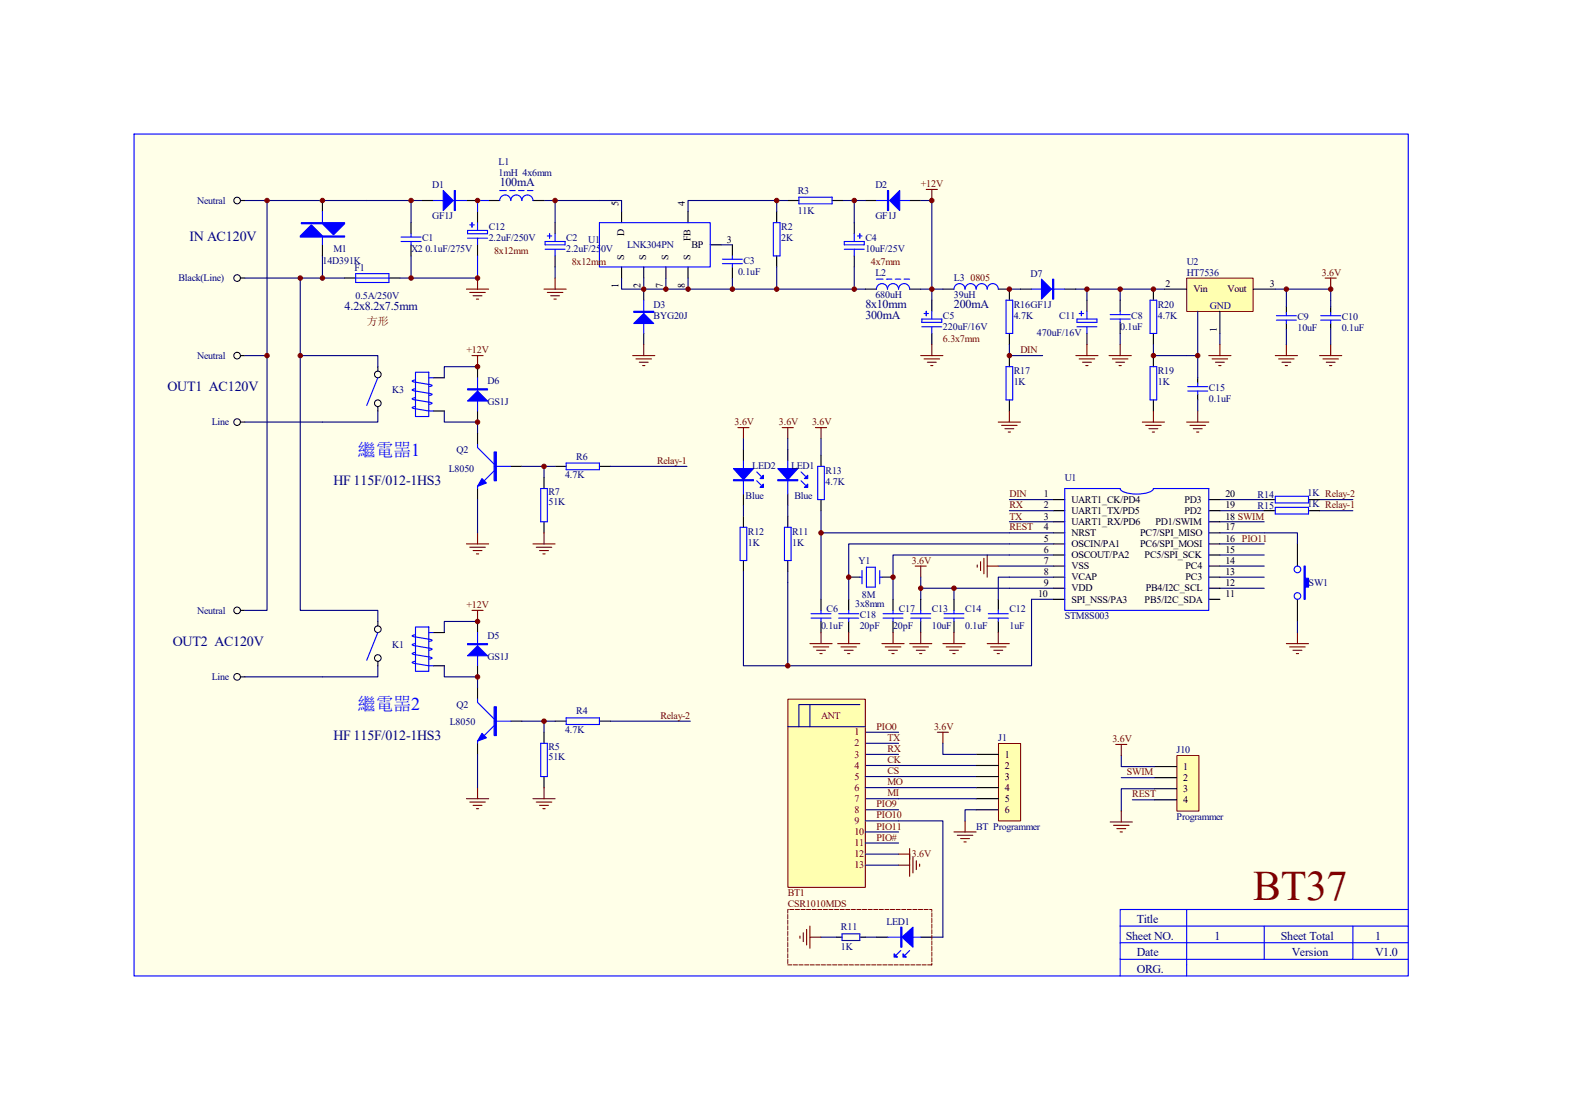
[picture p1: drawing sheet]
<svg xmlns="http://www.w3.org/2000/svg" width="297mm" height="210mm" viewBox="0 0 297 210" stroke-linecap="round" stroke-linejoin="round" font-family="sans-serif">
<path d="M25.4 25.4h241v159.3h-241z" fill="#ffffe8"/>
<g fill="none" stroke="#00f" stroke-width=".21">
<path d="M25.4 25.4h241v159.3h-241zM82 37.9h6.2M151.1 37.3h6.3v1.3h-6.3zM165.8 37.9h6.3M61 40v2.3M61 44.6v1.7M67.3 51.8h6.3v1.6h-6.3zM67.3 52.6h6.3M75.9 45.7h3.8M75.9 44.9h3.8M77.8 44.2v.7M77.8 45.7v.6"/>
<path d="M103.1 45.7h3.8v.6h-3.8zM103.1 47.2h3.8M103.5 44.6h.9M104 44.2v.9M105 44.2v1.5M105 47.2v1.2M121.8 56.8v6.3M136.7 49.9h3.7M136.7 49h3.7M138.5 48.4v.6M138.5 49.9v.6M146.3 42.1h1.3v6.3h-1.3z"/>
<path d="M159.7 45.7h3.8v.6h-3.8zM159.7 47.2h3.8M161.6 44.2v1.5M161.6 47.2v1.2M162.2 44.6h.9M162.7 44.2v.9M165.8 54.7a1.05 1.05 0 0 1 1-1 1.05 1.05 0 0 1 1.1 1 1.05 1.05 0 0 1 1-1 1.05 1.05 0 0 1 1.1 1 1.05 1.05 0 0 1 1-1 1.05 1.05 0 0 1 1.1 1M165.8 52.8h1.3M167.7 52.8h1M169.4 52.8h1M171 52.8h1.1M174.8 59.3h.8"/>
<path d="M175.2 58.9v.8M176.3 58.9v1.5M180.5 54.7a1.05 1.05 0 0 1 1-1 1.05 1.05 0 0 1 1.1 1 1.05 1.05 0 0 1 1-1 1.05 1.05 0 0 1 1.1 1 1.05 1.05 0 0 1 1-1 1.05 1.05 0 0 1 1.1 1 1.05 1.05 0 0 1 1-1 1.05 1.05 0 0 1 1.1 1M210 59.5h3.8M211.9 58.9v.6M174.4 60.4h3.8v.6h-3.8zM174.4 61.8h3.8M176.3 61.8v1.3M210 60.4h3.8M211.9 60.4v.6M211.9 178.4h54.5M211.9 175.2h54.5"/>
<path d="M224.5 172.1v12.6M239.2 175.2v6.3M255.9 175.2v6.3M266.4 172.1h-54.5v12.6M211.9 181.5h54.5"/>
</g>
<g fill="none" stroke="#000" stroke-width=".19">
<circle cx="44.9" cy="37.9" r=".63"/>
<circle cx="44.9" cy="52.6" r=".63"/>
</g>
<g fill="none" stroke="#000" stroke-width=".21">
<path d="M45.5 37.9h.8M61 37.9v2.1M79.9 37.9h2.1M88.2 37.9h2.1M149 37.9h2.1M157.4 37.9h2.1M163.7 37.9h2.1M172.1 37.9h2.1M45.5 52.6h.8M61 46.3v2.1M65.2 52.6h2.1M73.6 52.6h2.1"/>
<path d="M77.8 42.1v2.1M77.8 46.3v2.1M105 42.1v2.1M105 48.4v2.1M121.8 54.7v2.1M138.5 46.3v2.1M138.5 50.5v2.1M146.9 40v2.1M146.9 48.4v2.1M161.6 42.1v2.1M161.6 48.4v2.1M163.7 54.7h2.1"/>
<path d="M172.1 54.7h2.1M176.3 56.8v2.1M178.4 54.7h2.1M188.9 54.7h2.1M211.9 56.8v2.1M121.8 63.1v2.1M176.3 63.1v2.1M211.9 61v2.1"/>
</g>
<g fill="#00f" stroke="#00f" stroke-width=".21">
<path d="M83.8 36.1l1.9 1.8-1.9 1.9z"/>
<path d="M119.9 61.2l1.9-1.9 1.9 1.9z"/>
<path d="M168.3 37.9l1.9-1.8v3.7z"/>
<path d="M57 42.1h8.2v.2l-2.1 2.1-2.1-2.1h-4z" fill-rule="evenodd"/>
<path d="M58.9 42.5l2.1 2.1h4.2v.3h-8.4v-.3z" fill-rule="evenodd"/>
<path d="M85.9 36.1h.2v3.7h-.2z" fill-rule="evenodd"/>
<path d="M119.9 58.9h3.8v.2h-3.8z" fill-rule="evenodd"/>
<path d="M167.9 36.1h.2v3.7h-.2z" fill-rule="evenodd"/>
</g>
<path d="M224.5 52.7h12.6v6.2h-12.6z" fill="#ffffb0"/>
<path d="M224.5 52.6h12.6v6.3h-12.6z" fill="none" stroke="#800000" stroke-width=".19"/>
<g fill="none" stroke="#000" stroke-width=".21">
<path d="M92.4 37.9h2.1M100.8 37.9h2.1M90.3 40v2.1M90.3 46.3v2.1M117.6 40v2.1M117.6 50.5v2.1M121.8 50.5v2.1M126 50.5v2.1M130.2 40v2.1M130.2 50.5v2.1M134.4 46.3h2.1M220.3 54.7h4.2"/>
<path d="M230.8 58.9v4.2M237.1 54.7h4.2M251.7 58.1v1M251.7 61.2v1.1M155.3 113.4v2.1M155.3 117.6v2.1M180.5 113.4v2.1M180.5 117.6v2.1M188.9 113.4v2.1M188.9 117.6v2.1"/>
</g>
<g fill="none" stroke="#800000" stroke-width=".21">
<path d="M175.2 35.8h2.1M176.3 35.8v2.1M88.2 54.7h4.2M88.9 55.3h2.9M89.5 56h1.7M90.1 56.6h.5M90.3 52.6v2.1M102.9 54.7h4.2M103.5 55.3h3M104.2 56h1.7M104.8 56.6h.4M105 52.6v2.1"/>
<path d="M250.7 52.6h2.1M251.7 52.6v2.1M119.7 67.3h4.2M120.3 67.9h2.9M120.9 68.5h1.7M121.6 69.2h.4M121.8 65.2v2.1M174.2 67.3h4.2M174.8 67.9h2.9M175.4 68.5h1.7M176.1 69.2h.4M176.3 65.2v2.1"/>
<path d="M203.5 67.3h4.2M204.2 67.9h2.9M204.8 68.5h1.7M205.4 69.2h.4M205.6 65.2v2.1M228.7 67.3h4.2M229.3 67.9h2.9M229.9 68.5h1.7M230.6 69.2h.4M230.8 65.2v2.1M241.3 67.3h4.1M241.9 67.9h2.9"/>
<path d="M242.5 68.5h1.7M243.1 69.2h.5M243.4 65.2v2.1M249.6 67.3h4.2M250.3 67.9h2.9M250.9 68.5h1.7M251.5 69.2h.4M251.7 65.2v2.1M154.3 80.9h2.1M155.3 80.9v2.1M155.3 119.7v2.1M173.1 107.1h2.1"/>
<path d="M174.2 107.1v2.1M180.5 119.7v2.1M184.9 106.9v.4M185.5 106.3v1.6M186.1 105.6v3M186.8 107.1h2.1M186.8 105v4.2M188.9 119.7v2.1M153.2 121.8h4.2M153.8 122.4h3M154.5 123h1.7M155.1 123.7h.4"/>
<path d="M178.4 121.8h4.2M179 122.4h2.9M179.6 123h1.7M180.3 123.7h.4M186.8 121.8h4.2M187.4 122.4h2.9M188 123h1.7M188.6 123.7h.5"/>
</g>
<g fill="none" stroke="#000080" stroke-width=".21">
<path d="M46.3 37.9h33.6M77.8 37.9v4.2M102.9 37.9h14.7v2.1M105 37.9v4.2M146.9 37.9v2.1M149 37.9h-18.8v2.1M159.5 37.9h4.2M161.6 37.9v4.2M174.2 37.9h2.1v18.9M46.3 52.6h18.9M61 48.4v4.2M75.7 52.6h14.6"/>
<path d="M77.8 48.4v4.2M105 50.5v2.1M117.6 52.6v2.1h12.6v-2.1M121.8 52.6v2.1M126 52.6v2.1M136.5 46.3h2M138.5 52.6v2.1h-8.3M146.9 50.5v4.2h-8.4M146.9 54.7h16.8M161.6 50.5v4.2M174.2 54.7h4.2M241.3 54.7h10.4v3.4"/>
<path d="M230.8 63.1v2.1M251.7 62.3v2.9M191 94.5h8.3M191 96.6h8.3M230.8 96.6h8.4M230.8 98.7h8.4M155.3 100.8h44M174.2 109.2v4.2M188.9 107.1h10.4M191 102.9h8.3M191 105h8.3M195.1 113.4h4.2"/>
<path d="M199.3 109.2h-10.4v4.2M199.3 111.3h-18.8v2.1M230.8 100.8h8.4M230.8 102.9h8.4M230.8 105h8.4M230.8 107.1h8.4M230.8 109.2h8.4M230.8 111.3h8.4"/>
</g>
<g fill="none" stroke="#00f" stroke-width=".21">
<path d="M92.4 37.9h-2.1v2.1M94.5 37.9a1.05 1.05 0 0 1 1.1-1 1.05 1.05 0 0 1 1 1 1.05 1.05 0 0 1 1.1-1 1.05 1.05 0 0 1 1 1 1.05 1.05 0 0 1 1.1-1 1.05 1.05 0 0 1 1 1M94.5 36.1h1.3M96.4 36.1h1.1M98.1 36.1h1M99.8 36.1h1M88.5 43.6h3.7v.6h-3.7zM88.5 45.1h3.7M88.9 42.5h.8M89.3 42.1v.9M90.3 42.1v1.5M90.3 45.1v1.2"/>
<path d="M90.3 48.4v4.2M113.4 42.1h21v8.4h-21zM249.9 59.7h3.7M251.7 59.1v.6M249.9 60.6h3.7M251.7 60.6v.6M153.4 117h3.8M153.4 116.1h3.8M155.3 115.5v.6M155.3 117v.6M178.6 117h3.8M178.6 116.1h3.8"/>
<path d="M180.5 115.5v.6M180.5 117v.6M187 117h3.7M187 116.1h3.7M188.9 115.5v.6M188.9 117v.6"/>
</g>
<g fill="#800000" stroke="#800000" stroke-width=".19">
<circle cx="105" cy="37.9" r=".42"/>
<circle cx="121.8" cy="54.7" r=".42"/>
<circle cx="146.9" cy="37.9" r=".42"/>
<circle cx="130.2" cy="54.7" r=".42"/>
<circle cx="126" cy="54.7" r=".42"/>
<circle cx="138.6" cy="54.7" r=".42"/>
<circle cx="146.9" cy="54.7" r=".42"/>
<circle cx="161.6" cy="37.9" r=".42"/>
<circle cx="161.6" cy="54.7" r=".42"/>
<circle cx="176.3" cy="54.7" r=".42"/>
<circle cx="77.8" cy="37.9" r=".42"/>
<circle cx="90.3" cy="37.9" r=".42"/>
<circle cx="61" cy="37.9" r=".42"/>
<circle cx="77.8" cy="52.6" r=".42"/>
</g>
<path d="M222.7 143h4.1v10.5h-4.1z" fill="#ffffb0"/>
<path d="M222.6 143h4.2v10.5h-4.2z" fill="none" stroke="#800000" stroke-width=".19"/>
<g fill="none" stroke="#000" stroke-width=".21">
<path d="M191 54.7v2.1M193 54.7h2.1M201.4 54.7h2.1M205.6 56.8v2.1M243.4 58.1v1M45.5 79.9h.8M45.5 67.3h.8M71.5 69.4v.8M71.5 76.9v.9M82 71.5h2.1M82 77.8h2.1M90.3 69.4v2.1"/>
<path d="M90.3 77.8v2.1M191 63.1v2.1M191 67.3v2.1M191 75.7v2.1M205.6 63.1v2.1M243.4 61.2v1.1M90.3 82v2.1M90.3 92.4v2.1M96.6 88.2h2.1M102.9 90.3v2.1M102.9 98.7v2.1M105 88.2h2.1"/>
<path d="M113.4 88.2h2.1M140.6 85.1v2.1M140.6 93.5v2.1M140.6 97.7v2.1M149 85.1v2.1M149 93.5v2.1M149 97.7v2.1M155.3 86.1v2.1M155.3 94.5v2.1M199.3 94.5h2.1M199.3 96.6h2.1M199.3 98.7h2.1"/>
<path d="M228.7 94.5h2.1M228.7 96.6h2.1M228.7 98.7h2.1M239.2 94.5h2.1M239.2 96.6h2.1M247.5 94.5h2.1M247.5 96.6h2.1M140.6 106.1v2.1M149 106.1v2.1M174.2 113.4v2.1M174.2 117.6v2.1M199.3 100.8h2.1"/>
<path d="M199.3 102.9h2.1M199.3 105h2.1M199.3 107.1h2.1M199.3 109.2h2.1M199.3 111.3h2.1M199.3 113.4h2.1M228.7 100.8h2.1M228.7 102.9h2.1M228.7 105h2.1M228.7 107.1h2.1M228.7 109.2h2.1M228.7 111.3h2.1"/>
<path d="M228.7 113.4h2.1M245.4 102.9v4.2M245.4 113.4v4.2M218.4 145h4.2M218.4 147.1h4.2M218.4 149.2h4.2M218.4 151.3h4.2"/>
</g>
<g fill="none" stroke="#000080" stroke-width=".21">
<path d="M50.5 37.9v29.4h-4.2M56.8 52.6v14.7h14.7v2.1M191 54.7h2M203.5 54.7h16.8M205.6 54.7v2.1M211.9 54.7v2.1M243.4 54.7v3.4M71.5 77.8v2.1h-25.2M84.1 77.8v2.1h6.2v2.1M90.3 69.4h-6.2v2.1M191 65.2v2.1h6.2M211.9 63.1v2.1"/>
<path d="M243.4 62.3v2.9M90.3 94.5v6.3M98.7 88.2h6.3M102.9 88.2v2.1M115.5 88.2h14.5M140.6 83v2.1M140.6 95.6v2.1M149 83v2.1M149 95.6v2.1M191 98.7h8.3M230.8 94.5h8.4M249.6 94.5h6.3"/>
<path d="M249.6 96.6h6.3M140.6 108.2v2M149 108.2v2M174.2 111.3h6.3M239.2 100.8h6.2v2.1M163.7 138.5h6.3M163.7 151.1h6.3M163.7 153.2h6.3M163.7 140.6h6.3M163.7 142.7h6.3M163.7 144.8h6.3M212.1 142.9v2.1h6.3"/>
<path d="M212.1 147.1h6.3M214.2 151.3h4.2M218.4 149.2h-6.3v4.2"/>
</g>
<g fill="none" stroke="#800000" stroke-width=".21">
<path d="M89.3 67.3h2.1M90.3 67.3v2.1M188.9 79.9h4.1M191 77.8v2.1M209.8 67.3h4.2M210.4 67.9h3M211.1 68.5h1.6M211.7 69.2h.4M211.9 65.2v2.1M139.6 80.9h2.1M140.6 80.9v2.1M148 80.9h2.1"/>
<path d="M149 80.9v2.1M189.5 80.5h2.9M190.1 81.1h1.7M190.7 81.7h.5M88.2 102.9h4.2M88.9 103.5h2.9M89.5 104.2h1.7M90.1 104.8h.5M90.3 100.8v2.1M100.8 102.9h4.2M101.4 103.5h3M102.1 104.2h1.7"/>
<path d="M102.7 104.8h.4M102.9 100.8v2.1M174.2 119.7v2.1M245.4 119.7v2.1M172.1 121.8h4.2M172.7 122.4h2.9M173.3 123h1.7M174 123.7h.4M243.4 121.8h4.1M244 122.4h2.9M244.6 123h1.7M245.2 123.7h.5"/>
<path d="M210 155.5h4.2M210.7 156.1h2.9M211.1 140.9h2.1M211.3 156.8h1.7M211.9 157.4h.4M212.1 140.9v2M212.1 153.4v2.1M170 163.7h2.1M172.1 161.6v4.2M172.7 162.2v3M173.3 162.9v1.6M174 163.5v.4"/>
</g>
<g fill="none" stroke="#00f" stroke-width=".21">
<path d="M190.3 56.8h1.3v6.3h-1.3zM195.1 54.7h6.3M204.2 59.3h.8M204.6 58.9v.8M205.6 58.9v1.5M241.5 59.7h3.7M243.4 59.1v.6M71.5 71.5l-2.1 5.2M78.5 71.9l-.5 .2 .5 .2M78.5 73.6l-.5 .2 .5 .2M78.5 75.2l-.5 .3 .5 .2M78.5 76.9l-.5 .2 .5 .2"/>
<path d="M78.6 70.4h2.5v8.4h-2.5zM78.6 72.3l2.5 .4M78.6 74l2.5 .4M78.6 75.7l2.5 .4M78.6 77.3l2.5 .5h.9M81.1 71.5h.9M81.2 72.7l.5 .2-.5 .2M81.2 74.4l.5 .2-.5 .2M81.2 76.1l.5 .2-.5 .2M90.3 71.5v6.3M190.3 69.4h1.3v6.3h-1.3zM203.7 60.4h3.8v.6h-3.8z"/>
<path d="M203.7 61.8h3.8M205.6 61.8v1.3M241.5 60.6h3.7M243.4 60.6v.6M90.3 84.1v.6l3.2 3.1M90.3 92v.4M93.5 89.1l-1.9 1.9M93.5 88.2h3.1M102.3 92.4h1.2v6.3h-1.2zM107.1 87.6h6.3v1.3h-6.3zM140 99.8h1.3v6.3h-1.3zM140.6 87.2v6.3"/>
<path d="M143.2 91l.8 .8M143.2 89.3l.8 .8M148.4 99.8h1.3v6.3h-1.3zM149 87.2v6.3M151.5 91l.9 .8M151.5 89.3l.9 .8M154.7 88.2h1.2v6.3h-1.2zM201.4 92.4h10.5a1.68 1.68 0 0 0 1.6 .9 6.5 6.5 0 0 0 4.6-.6l.1-.3h10.5v23.1h-27.3zM241.3 93.9h6.2v1.3h-6.2zM241.3 96h6.2v1.3h-6.2zM172.3 117h3.8M172.3 116.1h3.8"/>
<path d="M174.2 115.5v.6M174.2 117v.6"/>
<circle cx="245.4" cy="112.8" r=".63"/>
<circle cx="245.4" cy="107.7" r=".63"/>
</g>
<g fill="#00f" stroke="#00f" stroke-width=".21">
<path d="M88.5 75.9l1.8-1.9 1.9 1.9z"/>
<path d="M91.2 90.5l.8 .9-1.7 .6z"/>
<path d="M147.1 88.7h3.8l-1.9 2.1z"/>
<path d="M152.8 91.6v.6h-.6z"/>
<path d="M152.8 89.9v.6h-.6z"/>
<path d="M138.8 88.7h3.7l-1.9 2.1z"/>
<path d="M144.4 91.6v.6h-.6z"/>
<path d="M144.4 89.9v.6h-.6z"/>
<path d="M197 52.8l1.9 1.9-1.9 1.9z"/>
<path d="M88.5 73.6h3.7v.2h-3.7z" fill-rule="evenodd"/>
<path d="M93.5 85.5h.4v5.5h-.4z" fill-rule="evenodd"/>
<path d="M246.7 107.1h.2v2.3h.6v1.7h-.6v2.3h-.2z" fill-rule="evenodd"/>
<path d="M147.1 90.8h3.8v.2h-3.8z" fill-rule="evenodd"/>
<path d="M138.8 90.8h3.7v.2h-3.7z" fill-rule="evenodd"/>
<path d="M199.1 52.8h.2v3.8h-.2z" fill-rule="evenodd"/>
</g>
<g fill="none" stroke="#000" stroke-width=".19">
<circle cx="44.9" cy="67.3" r=".63"/>
<circle cx="44.9" cy="79.9" r=".63"/>
<circle cx="71.5" cy="70.8" r=".63"/>
<circle cx="71.5" cy="76.3" r=".63"/>
</g>
<g fill="#800000" stroke="#800000" stroke-width=".19">
<circle cx="90.3" cy="79.9" r=".42"/>
<circle cx="102.9" cy="88.2" r=".42"/>
<circle cx="61" cy="52.6" r=".42"/>
<circle cx="56.8" cy="52.6" r=".42"/>
<circle cx="50.5" cy="37.9" r=".42"/>
<circle cx="191" cy="54.7" r=".42"/>
<circle cx="191" cy="67.3" r=".42"/>
</g>
<path d="M188.9 140.7h4.2v14.6h-4.2z" fill="#ffffb0"/>
<path d="M188.9 140.7h4.2v14.6h-4.2z" fill="none" stroke="#800000" stroke-width=".19"/>
<path d="M184.7 142.7h4.2M184.7 144.8h4.2M184.7 146.9h4.2M184.7 149h4.2M184.7 151.1h4.2M184.7 153.2h4.2" fill="none" stroke="#000" stroke-width=".21"/>
<path d="M170 144.8h14.7M184.7 153.2h-2.1v2.1" fill="none" stroke="#000080" stroke-width=".21"/>
<path d="M180.5 157.4h4.2M181.1 158h2.9M181.7 158.7h1.7M182.4 159.3h.4M182.6 155.3v2.1M170 161.6h2.1M172.1 160.6v2" fill="none" stroke="#800000" stroke-width=".21"/>
<path d="M149.1 132.3h14.6v35.6h-14.6z" fill="#ffffb0"/>
<path d="M149.1 132.3h14.6v35.6h-14.6z" fill="none" stroke="#800000" stroke-width=".19"/>
<g fill="none" stroke="#000080" stroke-width=".21">
<path d="M226.6 58.9v8.4h-8.4v-2.1M50.5 67.3v48.2h-4.2M56.8 67.3v48.2h14.7v2.1M226.6 67.3v4.2M226.6 75.7v2.1M155.3 83v3.1M155.3 96.6v16.8M90.3 117.6h-6.2v2.1M140.6 110.2v15.8h54.5v-12.6M149 110.2v15.8M191 105h-22.1v8.4M191 102.9h-30.4v10.5"/>
<path d="M245.4 117.6v2.1M71.5 126v2.1h-25.2M84.1 126v2.1h6.2v2.1M98.7 136.4h6.3M102.9 136.4v2.1M115.5 136.4h15.1M149 137.5h14.7M153.2 133.3v4.2M162.7 133.3h-11.6v4.2M90.3 142.7v6.3M163.7 155.3h14.7v22h-2.1M163.7 149h21"/>
<path d="M163.7 146.9h21M163.7 159.5h6.3M163.7 157.4h6.3M170 151.1h14.7M178.4 140.6v2.1h6.3M155.3 177.3h3M163.7 161.6h6.3M163.7 163.7h6.3M163.7 177.3h2.1"/>
</g>
<g fill="none" stroke="#800000" stroke-width=".21">
<path d="M216.1 79.9h4.2M218.2 77.8v2.1M224.5 79.9h4.2M226.6 77.8v2.1M216.7 80.5h3M217.4 81.1h1.6M218 81.7h.4M225.1 80.5h3M225.7 81.1h1.7M226.4 81.7h.4M89.3 115.5h2.1M90.3 115.5v2.1"/>
<path d="M160.6 119.7v2.1M168.9 119.7v2.1M158.5 121.8h4.2M159.1 122.4h2.9M159.7 123h1.7M160.3 123.7h.5M166.8 121.8h4.2M167.5 122.4h2.9M168.1 123h1.7M168.7 123.7h.5M177.3 138.5h2.1M178.4 138.5v2.1"/>
<path d="M88.2 151.1h4.2M88.9 151.7h2.9M89.5 152.4h1.7M90.1 153h.5M90.3 149v2.1M100.8 151.1h4.2M101.4 151.7h3M102.1 152.4h1.7M102.7 153h.4M102.9 149v2.1M151.3 177.1v.4M152 176.5v1.7"/>
<path d="M152.6 175.9v2.9M153.2 175.2v4.2M153.2 177.3h2.1"/>
</g>
<g fill="none" stroke="#000" stroke-width=".21">
<path d="M218.2 54.7v2.1M218.2 63.1v2.1M218.2 67.3v2.1M218.2 75.7v2.1M226.6 71.5v1M226.6 74.6v1.1M45.5 115.5h.8M71.5 117.6v.8M82 119.7h2.1M90.3 117.6v2.1M160.6 113.4v2.1M160.6 117.6v2.1"/>
<path d="M160.6 109.2h2.1M166.8 109.2h2.1M168.9 113.4v2.1M168.9 117.6v2.1M45.5 128.1h.8M71.5 125.1v.9M82 126h2.1M90.3 126v2.1M90.3 130.2v2.1M96.6 136.4h2.1M102.9 138.5v2.1M105 136.4h2.1"/>
<path d="M113.4 136.4h2.1M90.3 140.6v2.1M102.9 146.9v2.1M158.3 177.3h1M162.7 177.3h1M165.8 177.3h2.1M174.2 177.3h2.1"/>
</g>
<g fill="none" stroke="#00f" stroke-width=".21">
<path d="M217.6 56.8h1.2v6.3h-1.2zM217.6 69.4h1.2v6.3h-1.2zM224.7 74h3.8M224.7 73.1h3.8M226.6 72.5v.6M226.6 74v.6M71.5 119.7l-2.1 5.2M78.6 118.6h2.5v8.4h-2.5zM81.1 119.7h.9M90.3 119.7v6.3M158.7 117h3.7M158.7 116.1h3.7"/>
<path d="M160.6 115.5v.6M160.6 117v.6M162.7 109.2h.4M163.1 107.9v2.6M163.9 107.3h1.7v3.8h-1.7zM166.4 107.9v2.6M166.4 109.2h.4M167.1 117h3.7M167.1 116.1h3.7M168.9 115.5v.6M168.9 117v.6M78.5 120.1l-.5 .2 .5 .2"/>
<path d="M78.5 121.8l-.5 .2 .5 .2M78.5 123.4l-.5 .3 .5 .2M78.5 125.1l-.5 .2 .5 .2M78.6 120.5l2.5 .4M78.6 122.2l2.5 .4M78.6 123.9l2.5 .4M78.6 125.6l2.5 .4h.9M81.2 120.9l.5 .3-.5 .2M81.2 122.6l.5 .2-.5 .2M81.2 124.3l.5 .2-.5 .2M90.3 132.3v.6l3.2 3.1M93.5 137.3l-1.9 1.9"/>
<path d="M93.5 136.4h3.1M107.1 135.8h6.3v1.3h-6.3zM90.3 140.2v.4M102.3 140.6h1.2v6.3h-1.2zM159.3 176.7v1.2M162.7 176.7v1.2M167.9 177.3h6.3M170.4 179.8l-.8 .9M172.1 179.8l-.9 .9"/>
</g>
<g fill="#00f" stroke="#00f" stroke-width=".21">
<path d="M170.6 177.3l2.1-1.9v3.8z"/>
<path d="M169.2 180.5l.6 .6h-.6z"/>
<path d="M170.8 180.5l.7 .6h-.7z"/>
<path d="M88.5 124.1l1.8-1.9 1.9 1.9z"/>
<path d="M91.2 138.8l.8 .8-1.7 .6z"/>
<path d="M170.4 175.4h.2v3.8h-.2z" fill-rule="evenodd"/>
<path d="M88.5 121.8h3.7v.2h-3.7z" fill-rule="evenodd"/>
<path d="M93.5 133.7h.4v5.5h-.4z" fill-rule="evenodd"/>
</g>
<path d="M159.3 176.7h3.4M159.3 177.9h3.4" fill="none" stroke="#0000bf" stroke-width=".21"/>
<path d="M176.3 182.6h-27.3v-10.5h27.3v10.5" fill="none" stroke="#800000" stroke-width=".19" stroke-dasharray=".8 .3"/>
<g fill="#800000" stroke="#800000" stroke-width=".19">
<circle cx="180.5" cy="111.3" r=".42"/>
<circle cx="174.2" cy="111.3" r=".42"/>
<circle cx="90.3" cy="128.1" r=".42"/>
<circle cx="102.9" cy="136.4" r=".42"/>
<circle cx="56.8" cy="67.3" r=".42"/>
<circle cx="50.5" cy="67.3" r=".42"/>
<circle cx="176.3" cy="37.9" r=".42"/>
<circle cx="90.3" cy="52.6" r=".42"/>
<circle cx="90.3" cy="69.4" r=".42"/>
<circle cx="90.3" cy="117.6" r=".42"/>
<circle cx="251.7" cy="54.7" r=".42"/>
<circle cx="243.4" cy="54.7" r=".42"/>
<circle cx="211.9" cy="54.7" r=".42"/>
<circle cx="205.6" cy="54.7" r=".42"/>
<circle cx="218.2" cy="54.7" r=".42"/>
<circle cx="218.2" cy="67.3" r=".42"/>
<circle cx="226.6" cy="67.3" r=".42"/>
<circle cx="168.9" cy="109.2" r=".42"/>
<circle cx="160.6" cy="109.2" r=".42"/>
<circle cx="155.3" cy="100.8" r=".42"/>
<circle cx="149" cy="126" r=".42"/>
</g>
<g fill="none" stroke="#000" stroke-width=".19">
<circle cx="44.9" cy="115.5" r=".63"/>
<circle cx="71.5" cy="119.1" r=".63"/>
<circle cx="44.9" cy="128.1" r=".63"/>
<circle cx="71.5" cy="124.5" r=".63"/>
</g>
<text font-size="7.9" fill="#800000" x="237.1" y="170.3">BT37</text>
<g font-size="3.4" fill="#00f">
<text x="67.7" y="86.2">繼電噐1</text>
<text x="67.7" y="134.4">繼電噐2</text>
</g>
<g font-size="2.6" fill="#000080">
<text x="35.9" y="45.7">IN AC120V</text>
<text x="31.7" y="74">OUT1 AC120V</text>
<text x="63.1" y="91.8">HF 115F/012-1HS3</text>
<text x="32.7" y="122.2">OUT2 AC120V</text>
<text x="63.1" y="140">HF 115F/012-1HS3</text>
</g>
<g font-size="2.3" fill="#000080">
<text x="94.5" y="35.2">100mA</text>
<text x="65.2" y="58.7">4.2x8.2x7.5mm</text>
<text x="163.7" y="58.3">8x10mm</text>
<text x="180.5" y="58.3">200mA</text>
<text x="163.7" y="60.4">300mA</text>
<text x="213" y="177.8">Sheet NO.</text>
<text x="215.1" y="174.6">Title</text>
<text x="229.7" y="177.8">1</text>
<text x="242.3" y="177.8">Sheet Total</text>
<text x="260.1" y="177.8">1</text>
<text x="215.1" y="180.9">Date</text>
<text x="215.1" y="184.1">ORG.</text>
<text x="244.4" y="180.9">Version</text>
<text x="260.1" y="180.9">V1.0</text>
</g>
<text font-size="2.1" fill="#800000" x="69.4" y="61.4">方形</text>
<g font-size="1.9" fill="#000080">
<text x="81.7" y="35.6">D1</text>
<text x="94.3" y="31.2">L1</text>
<text x="94.3" y="33.3">1mH 4x6mm</text>
<text x="165.6" y="35.6">D2</text>
<text x="37.3" y="38.5">Neutral</text>
<text x="81.7" y="41.5">GF1J</text>
<text x="150.9" y="36.7">R3</text>
<text x="150.9" y="40.4">11K</text>
<text x="165.6" y="41.5">GF1J</text>
<text x="63.1" y="47.8">M1</text>
<text x="77.8" y="47.8">X2 0.1uF/275V</text>
<text x="79.8" y="45.7">C1</text>
<text x="92.5" y="43.6">C12</text>
<text x="92.5" y="45.7">2.2uF/250V</text>
<text x="107.1" y="45.7">C2</text>
<text x="107.1" y="47.8">2.2uF/250V</text>
<text x="111.3" y="45.9">U1</text>
<text x="118.6" y="46.9">LNK304PN</text>
<text x="147.8" y="43.6">R2</text>
<text x="147.8" y="45.7">2K</text>
<text x="163.7" y="45.7">C4</text>
<text x="163.7" y="47.8">10uF/25V</text>
<text x="33.7" y="53.2">Black(Line)</text>
<text x="61" y="49.9">14D391K</text>
<text x="67.1" y="51.3">F1</text>
<text x="139.6" y="51.9">0.1uF</text>
<text x="140.6" y="49.9">C3</text>
<text x="165.6" y="52.2">L2</text>
<text x="180.5" y="53.2">L3</text>
<text x="194.9" y="52.4">D7</text>
<text x="224.5" y="50.1">U2</text>
<text x="224.5" y="52.2">HT7536</text>
<text x="67.3" y="56.6">0.5A/250V</text>
<text x="123.7" y="58.3">D3</text>
<text x="165.6" y="56.3">680uH</text>
<text x="180.5" y="56.3">39uH</text>
<text x="191.8" y="58.3">R16GF1J</text>
<text x="219" y="58.3">R20</text>
<text x="228.9" y="58.5">GND</text>
<text x="123.7" y="60.3">BYG20J</text>
<text x="178.4" y="60.3">C5</text>
<text x="178.4" y="62.4">220uF/16V</text>
<text x="191.8" y="60.3">4.7K</text>
<text x="196.2" y="63.5">470uF/16V</text>
<text x="200.4" y="60.3">C11</text>
<text x="211.9" y="62.4">0.1uF</text>
<text x="214" y="60.3">C8</text>
<text x="219" y="60.3">4.7K</text>
<text x="245.4" y="60.5">C9</text>
<text x="245.4" y="62.7">10uF</text>
<text x="253.8" y="60.5">C10</text>
<text x="253.8" y="62.7">0.1uF</text>
<text x="37.3" y="67.9">Neutral</text>
<text x="191.8" y="70.8">R17</text>
<text x="219" y="70.8">R19</text>
<text x="74.2" y="74.4">K3</text>
<text x="92.2" y="72.7">D6</text>
<text x="92.2" y="76.7">GS1J</text>
<text x="191.8" y="72.9">1K</text>
<text x="219" y="72.9">1K</text>
<text x="228.7" y="74">C15</text>
<text x="228.7" y="76.1">0.1uF</text>
<text x="40" y="80.5">Line</text>
<text x="84.9" y="89.3">L8050</text>
<text x="86.4" y="85.7">Q2</text>
<text x="109" y="87">R6</text>
<text x="142.3" y="88.6">LED2</text>
<text x="149.6" y="88.6">LED1</text>
<text x="156.2" y="89.7">R13</text>
<text x="103.8" y="93.7">R7</text>
<text x="103.8" y="95.5">51K</text>
<text x="106.9" y="90.5">4.7K</text>
<text x="141.1" y="94.5">Blue</text>
<text x="150.3" y="94.5">Blue</text>
<text x="156.2" y="91.8">4.7K</text>
<text x="201.4" y="90.9">U1</text>
<text x="237.9" y="94.3">R14</text>
<text x="247.4" y="96">1K Relay-1</text>
<text x="247.4" y="93.9">1K Relay-2</text>
<text x="141.5" y="101.2">R12</text>
<text x="149.9" y="101.2">R11</text>
<text x="237.9" y="96.4">R15</text>
<text x="141.5" y="103.3">1K</text>
<text x="149.9" y="103.3">1K</text>
<text x="162.4" y="106.7">Y1</text>
<text x="163.1" y="113.2">8M</text>
<text x="247.6" y="110.9">SW1</text>
<text x="37.3" y="116.1">Neutral</text>
<text x="155.3" y="119">0.1uF</text>
<text x="156.4" y="115.9">C6</text>
<text x="161.8" y="114.9">3x8mm</text>
<text x="162.6" y="116.9">C18</text>
<text x="162.6" y="119">20pF</text>
<text x="169" y="119">20pF</text>
<text x="170" y="115.9">C17</text>
<text x="176.3" y="115.9">C13</text>
<text x="176.3" y="119">10uF</text>
<text x="182.6" y="115.9">C14</text>
<text x="182.6" y="119">0.1uF</text>
<text x="191" y="115.9">C12</text>
<text x="191" y="119">1uF</text>
<text x="201.4" y="117.1">STM8S003</text>
<text x="74.2" y="122.6">K1</text>
<text x="92.2" y="120.9">D5</text>
<text x="92.2" y="124.9">GS1J</text>
<text x="40" y="128.7">Line</text>
<text x="85.1" y="137.2">L8050</text>
<text x="86.4" y="133.9">Q2</text>
<text x="109" y="135.2">R4</text>
<text x="103.8" y="141.9">R5</text>
<text x="103.8" y="143.8">51K</text>
<text x="106.9" y="138.7">4.7K</text>
<text x="188.8" y="140.2">J1</text>
<text x="222.6" y="142.5">J10</text>
<text x="222.6" y="155.1">Programmer</text>
<text x="184.7" y="157">BT Programmer</text>
<text x="159.1" y="176">R11</text>
<text x="159.1" y="179.8">1K</text>
<text x="167.7" y="175">LED1</text>
</g>
<g font-size="1.9" fill="#800000">
<text x="174.2" y="35.4">+12V</text>
<text x="93.5" y="48">8x12mm</text>
<text x="108.2" y="50.1">8x12mm</text>
<text x="164.8" y="50.1">4x7mm</text>
<text x="183.6" y="53.2">0805</text>
<text x="250.1" y="52.2">3.6V</text>
<text x="178.4" y="64.7">6.3x7mm</text>
<text x="88.3" y="66.8">+12V</text>
<text x="193" y="66.8">DIN</text>
<text x="139" y="80.5">3.6V</text>
<text x="147.4" y="80.5">3.6V</text>
<text x="153.6" y="80.5">3.6V</text>
<text x="124.3" y="87.8">Relay-1</text>
<text x="191" y="94.1">DIN</text>
<text x="191" y="100.4">REST</text>
<text x="191" y="96.2">RX</text>
<text x="191" y="98.3">TX</text>
<text x="172.5" y="106.7">3.6V</text>
<text x="88.3" y="115.1">+12V</text>
<text x="124.9" y="136">Relay-2</text>
<text x="155.3" y="136">ANT</text>
<text x="161.6" y="139.1">1</text>
<text x="161.6" y="141.2">2</text>
<text x="161.6" y="143.3">3</text>
<text x="165.8" y="138.1">PIO0</text>
<text x="167.9" y="142.3">RX</text>
<text x="167.9" y="140.2">TX</text>
<text x="176.7" y="138.1">3.6V</text>
<text x="210.4" y="140.4">3.6V</text>
<text x="161.6" y="145.5">4</text>
<text x="161.6" y="147.5">5</text>
<text x="161.6" y="149.6">6</text>
<text x="167.9" y="148.6">MO</text>
<text x="167.9" y="146.5">CS</text>
<text x="167.9" y="144.4">CK</text>
<text x="213.2" y="146.7">SWIM</text>
<text x="161.6" y="151.7">7</text>
<text x="161.6" y="153.8">8</text>
<text x="161.6" y="155.9">9</text>
<text x="165.8" y="152.8">PIO9</text>
<text x="165.8" y="154.9">PIO10</text>
<text x="167.9" y="150.7">MI</text>
<text x="214.2" y="150.9">REST</text>
<text x="161.6" y="158">10</text>
<text x="161.6" y="160.1">11</text>
<text x="165.8" y="157">PIO11</text>
<text x="165.8" y="159">PIO#</text>
<text x="161.6" y="162.2">12</text>
<text x="161.6" y="164.3">13</text>
<text x="172.5" y="162.2">3.6V</text>
<text x="149" y="169.5">BT1</text>
<text x="149" y="171.6">CSR1010MDS</text>
</g>
<g font-size="1.9">
<text x="117" y="39" transform="rotate(-90 117 39)">5</text>
<text x="129.6" y="39" transform="rotate(-90 129.6 39)">4</text>
<text x="118.1" y="44.7" transform="rotate(-90 118.1 44.7)">D</text>
<text x="130.6" y="45.7" transform="rotate(-90 130.6 45.7)">FB</text>
<text x="130.8" y="46.9">BP</text>
<text x="137.5" y="45.9">3</text>
<text x="118.1" y="49.3" transform="rotate(-90 118.1 49.3)">S</text>
<text x="122.3" y="49.3" transform="rotate(-90 122.3 49.3)">S</text>
<text x="126.4" y="49.3" transform="rotate(-90 126.4 49.3)">S</text>
<text x="130.6" y="49.3" transform="rotate(-90 130.6 49.3)">S</text>
<text x="117" y="54.5" transform="rotate(-90 117 54.5)">1</text>
<text x="121.2" y="54.5" transform="rotate(-90 121.2 54.5)">2</text>
<text x="125.4" y="54.5" transform="rotate(-90 125.4 54.5)">7</text>
<text x="129.6" y="54.5" transform="rotate(-90 129.6 54.5)">8</text>
<text x="220.5" y="54.3">2</text>
<text x="225.8" y="55.3">Vin</text>
<text x="232.2" y="55.3">Vout</text>
<text x="240.2" y="54.3">3</text>
<text x="230.2" y="62.9" transform="rotate(-90 230.2 62.9)">1</text>
<text x="197.4" y="94.1">1</text>
<text x="202.7" y="95.1">UART1_CK/PD4</text>
<text x="224.1" y="95.1">PD3</text>
<text x="231.8" y="94.1">20</text>
<text x="197.4" y="96.2">2</text>
<text x="197.4" y="98.3">3</text>
<text x="197.4" y="100.4">4</text>
<text x="202.7" y="97.2">UART1_TX/PD5</text>
<text x="202.7" y="99.3">UART1_RX/PD6</text>
<text x="202.7" y="101.4">NRST</text>
<text x="215.7" y="101.4">PC7/SPI_MISO</text>
<text x="218.6" y="99.3">PD1/SWIM</text>
<text x="224.1" y="97.2">PD2</text>
<text x="231.8" y="100.4">17</text>
<text x="231.8" y="98.3">18 SWIM</text>
<text x="231.8" y="96.2">19</text>
<text x="197.4" y="102.5">5</text>
<text x="197.4" y="104.6">6</text>
<text x="197.4" y="106.7">7</text>
<text x="202.7" y="103.5">OSCIN/PA1</text>
<text x="202.7" y="105.6">OSCOUT/PA2</text>
<text x="202.7" y="107.7">VSS</text>
<text x="215.7" y="103.5">PC6/SPI_MOSI</text>
<text x="216.5" y="105.6">PC5/SPI_SCK</text>
<text x="224.3" y="107.7">PC4</text>
<text x="231.8" y="106.7">14</text>
<text x="231.8" y="104.6">15</text>
<text x="231.8" y="102.5">16 PIO11</text>
<text x="196.4" y="112.9">10</text>
<text x="197.4" y="108.8">8</text>
<text x="197.4" y="110.9">9</text>
<text x="202.7" y="109.8">VCAP</text>
<text x="202.7" y="111.9">VDD</text>
<text x="216.7" y="111.9">PB4/I2C_SCL</text>
<text x="224.3" y="109.8">PC3</text>
<text x="231.8" y="112.9">11</text>
<text x="231.8" y="110.9">12</text>
<text x="231.8" y="108.8">13</text>
<text x="202.7" y="114">SPI_NSS/PA3</text>
<text x="216.5" y="114">PB5/I2C_SDA</text>
<text x="190.1" y="143.3">1</text>
<text x="190.1" y="145.5">2</text>
<text x="190.1" y="147.5">3</text>
<text x="190.1" y="149.6">4</text>
<text x="223.9" y="145.6">1</text>
<text x="223.9" y="147.7">2</text>
<text x="223.9" y="149.8">3</text>
<text x="190.1" y="151.7">5</text>
<text x="190.1" y="153.8">6</text>
<text x="223.9" y="151.9">4</text>
</g>
</svg>
